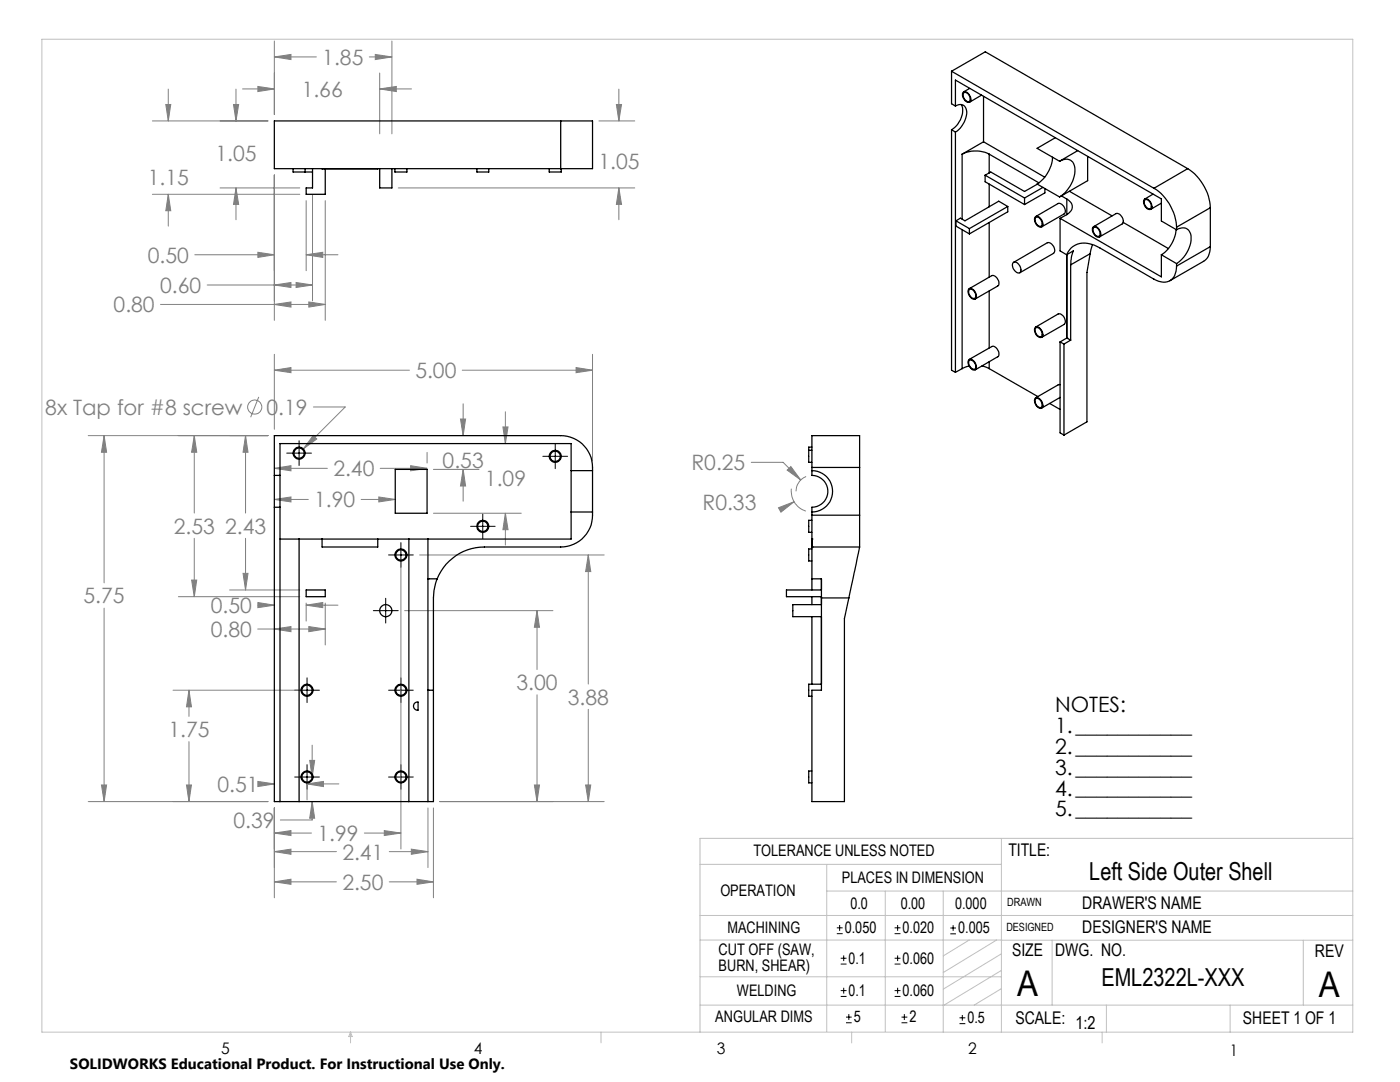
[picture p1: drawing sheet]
<svg xmlns="http://www.w3.org/2000/svg" width="279mm" height="216mm" viewBox="0 0 279 216" stroke-linecap="round" stroke-linejoin="round" font-family="sans-serif">
<g fill="none" stroke="#808080" stroke-width=".2">
<path d="M33.6 17.8v6.3M47.1 17.8v6.3M48.4 17.7h6.4M51.5 17.3l3.3 .4-3.3 .6zM54.8 11.4l3.3-.5v1zM54.8 8.2v14.7M54.8 11.4h8.3M73.7 11.4h4.5M74.9 10.9l3.3 .5-3.3 .5zM75.8 17.7l3.3-.4v1zM75.8 14.6v12.1M75.8 17.7h6.3"/>
<path d="M78.2 8.2v18.5M123.5 17.8v6.3M30.4 24.1h23.1M30.4 38.8h29.4M33.1 20.8h1l-.5 3.3zM33.6 38.8l.5 3.3h-1zM33.6 38.8v6.3M43.9 37.5h15.9M46.6 20.8h1l-.5 3.3zM47.1 37.5l.5 3.3h-1zM47.1 37.5v6.4M54.8 34.9v29"/>
<path d="M62.4 38.8v21.2M79.5 37.5h47.2M119.5 24.1h7.2M123 20.8h1l-.5 3.3zM123.5 37.5l.5 3.3h-1zM123.5 37.5v6.4M38.9 50.8h15.9M41.3 56.9h21.1M51.5 50.3l3.3 .5-3.3 .6zM54.8 56.9l3.3-.5v1zM59.1 56.4l3.3 .5-3.3 .5zM61.1 50.8l3.3-.5v1.1z"/>
<path d="M61.1 40v14M61.1 50.8h6.4M64.9 40v23.9M32 60.7h32.9M51.6 79.2l-1.6 4.1M54.8 73.9l3.3-.6v1.1zM54.8 60.7l3.3-.4v1zM54.8 70.7v15M54.8 73.9h26.9M61.6 60.3l3.3 .4-3.3 .6zM92.3 73.9h26M115 73.3l3.3 .6-3.3 .5z"/>
<path d="M118.3 70.7v21.3M17.6 86.9h35.9M20.8 86.9l.5 3.3h-1.1zM20.8 86.9v29.4M38.8 86.9l.5 3.3h-1.1zM38.8 86.9v15.5M49 86.9l.5 3.3h-1zM49 86.9v15.5M54.8 93.5l3.3-.6v1zM54.8 99.7l3.3-.5v1zM54.8 93.5h10.5M54.8 99.7h6.7"/>
<path d="M62.5 86.9l.7 .7-2.7 2zM62.5 81.2h6.4l-8.4 8.4M72.1 99.7h6.8M75.6 99.2l3.3 .5-3.3 .5zM75.9 93.5h9.3M82 92.9l3.2 .6-3.2 .4zM85.2 90.3v2.1M86.5 93.7h9.1M91.9 83.6h1l-.5 3.3zM92.4 93.7l.5 3.3h-1zM92.4 80.6v6.3M92.4 93.7v6.3"/>
<path d="M100.4 85.2h1l-.5 3.3zM100.9 82.2v6.3M149.9 92.3h6.4l3.5 3.5M157.1 93.8l.7-.7 2 2.7zM157.9 97.5a4.2 4.2 0 0 0 2.9 4.5M160.9 95.1a3.3 3.3 0 0 0-2 2.9M35.6 119.1h24.2M38.2 115.7h1.1l-.5 3.4zM38.8 107.4v11.7M45.8 117.7h14M48.5 114.4h1l-.5 3.3zM49 107.4v10.3"/>
<path d="M80 112v57.4M83.7 110.7h36.9M86.5 102.4h17.5M100.9 102.4l.5 3.3h-1zM100.9 102.4v6.4M117.4 110.7l.5 3.4h-1zM117.4 110.7v25.8M155.4 101.3l3.1-1.2-2.6 2.1zM158.5 100.1h.1M20.8 121.4v38.5M34.5 137.7h25.5M37.7 137.7l.5 3.3h-1z"/>
<path d="M37.7 137.7v5.2M51.4 125.5h13.5M51.4 120.8h3.4M51.5 120.2l3.3 .6-3.3 .4zM54.8 125.5l3.3-.5v1zM61.1 120.8l3.3-.6v1zM61.1 120.3v3.6M61.1 120.8h6.4M61.6 125l3.3 .5-3.3 .5zM64.9 120.3v8.4M80.8 121.8h29.5M107.2 121.8l.5 3.4h-1.1z"/>
<path d="M107.2 121.8v11.8M107.2 138.6v21.3M17.6 159.9h35.9M20.2 156.6h1.1l-.5 3.3zM37.2 156.6h1l-.5 3.3zM37.7 148v11.9M51.5 155.9l3.3 .5-3.3 .6zM52.8 156.4h2M61.3 156.4l3.3-.5v1.1zM61.3 156.3v3.3M61.3 156.4h6.3M61.8 151.7h1l-.5 3.3z"/>
<path d="M62.3 159.9l.5 3.4h-1zM62.3 159.9v3.7h-6.3M62.3 148.7v6.3M87.8 159.9h32.8M106.6 156.6h1.1l-.5 3.3zM116.9 156.6h1l-.5 3.3zM117.4 141.5v18.4M54.8 169.9l3.3-.5v1.1zM54.8 176l3.3-.6v1.1zM54.8 166.2l3.3-.5v1zM54.8 161.2v17.9M54.8 169.9h12.3"/>
<path d="M54.8 176h12.3M54.8 166.2h7.4M72.7 166.2h7.3M76.7 165.7l3.3 .5-3.3 .5zM77.7 169.9h7.7M77.7 176h8.8M82.1 169.4l3.3 .5-3.3 .6zM83.2 175.4l3.3 .6-3.3 .5zM85.4 161.2v11.9M86.5 161.2v17.9"/>
<circle cx="50.8" cy="81.2" r="1.41"/>
</g>
<g fill="none" stroke="#000" stroke-width=".2">
<path d="M57.2 90.4h5M59.7 87.9v5M108.3 91.1h5M110.8 88.6v4.9M77 119.4v4.9M77.5 110.7h5M80 108.3v4.9M93.9 105h4.9M96.3 102.6v4.9M58.8 137.7h4.9M61.3 135.3v4.9M74.5 121.8h5"/>
<path d="M77.5 137.7h5M80 135.3v4.9M58.8 155h4.9M61.3 152.6v4.9M77.5 155h5M80 152.6v4.9M167 186.3h1.2M167 185.1h1.2M167.6 184.6v1.1M167.8 198.8h1.1M167.8 197.7h1.1M167.8 192.4h1.1"/>
<path d="M167.8 191.2h1.1M168.4 190.6v1.2M168.4 197.1v1.2M178.5 198.8h1.2M178.5 197.7h1.2M178.5 192.4h1.2M178.5 191.2h1.2M178.5 186.3h1.2M178.5 185.1h1.2M179.1 184.6v1.1M179.1 190.6v1.2M179.1 197.1v1.2"/>
<path d="M189.7 185.2h1.1M189.7 186.3h1.1M190.2 184.6v1.1M168.8 204.1h1.2M168.8 203h1.2M169.4 202.4v1.1M179.9 204.1h1.2M179.9 203h1.2M180.5 202.4v1.1M191.5 204.3h1.2M191.5 203.1h1.2M192.1 202.5v1.2"/>
</g>
<g fill="none" stroke="#c0c0c0" stroke-width=".2">
<path d="M8.4 7.8h261.6v198.2h-261.6zM139.7 172.5h60.1M165 177.8h105M165 172.5v33.3M176.7 177.8v28M188.2 177.8v28.2M199.8 167.3v38.7M270 167.3h-130.3v38.7M139.7 182.7h130.3M139.7 187.6h60.2M139.7 194.9h60.1M193.4 187.6l-5.2 3.1"/>
<path d="M198.9 187.6l-10.7 6.5M199.8 187.6h70.2M199.8 197.3l-5.4 3.3M199.8 193.6l-11.6 7.1M199.8 190.3l-11.6 7.1M210 187.6v13M260.1 187.6v13M70 206v2.1M70 206l.3 .8h-.7zM119.9 206v2.1M139.7 200.6h130.3M170 206v2.1"/>
<path d="M220 206v2.1M220.8 200.6v5.4M245.5 200.6v5.4"/>
</g>
<path d="M54.8 169.9l3.3-.5v1.1zM82.1 169.4l3.3 .5-3.3 .6zM54.8 176l3.3-.6v1.1zM83.2 175.4l3.3 .6-3.3 .5zM54.8 73.9l3.3-.6v1.1zM115 73.3l3.3 .6-3.3 .5zM20.8 86.9l.5 3.3h-1.1zM20.2 156.6h1.1l-.5 3.3zM62.5 86.9l-2 2.7 2.7-2zM54.8 93.5l3.3-.6v1zM82 92.9l3.2 .6-3.2 .4zM54.8 99.7l3.3-.5v1zM75.6 99.2l3.3 .5-3.3 .5zM91.9 83.6h1l-.5 3.3zM92.4 93.7l.5 3.3h-1zM100.4 85.2h1l-.5 3.3zM100.9 102.4l.5 3.3h-1zM54.8 125.5l3.3-.5v1zM61.6 125l3.3 .5-3.3 .5zM51.5 120.2l3.3 .6-3.3 .4zM61.1 120.8l3.3-.6v1zM49 86.9l.5 3.3h-1zM48.5 114.4h1l-.5 3.3zM38.8 86.9l.5 3.3h-1.1zM38.2 115.7h1.1l-.5 3.4zM61.8 151.7h1l-.5 3.3zM62.3 159.9l.5 3.4h-1zM51.5 155.9l3.3 .5-3.3 .6zM61.3 156.4l3.3-.5v1.1zM37.2 156.6h1l-.5 3.3zM37.7 137.7l.5 3.3h-1zM107.2 121.8l.5 3.4h-1.1zM106.6 156.6h1.1l-.5 3.3zM117.4 110.7l.5 3.4h-1zM116.9 156.6h1l-.5 3.3zM54.8 166.2l3.3-.5v1zM76.7 165.7l3.3 .5-3.3 .5zM155.4 101.3l.5 .9 2.6-2.1zM157.1 93.8l2.7 2-2-2.7zM46.6 20.8h1l-.5 3.3zM47.1 37.5l.5 3.3h-1zM33.1 20.8h1l-.5 3.3zM33.6 38.8l.5 3.3h-1zM54.8 56.9l3.3-.5v1zM59.1 56.4l3.3 .5-3.3 .5zM51.5 50.3l3.3 .5-3.3 .6zM61.1 50.8l3.3-.5v1.1zM54.8 60.7l3.3-.4v1zM61.6 60.3l3.3 .4-3.3 .6zM51.5 17.3l3.3 .4-3.3 .6zM75.8 17.7l3.3-.4v1zM54.8 11.4l3.3-.5v1zM74.9 10.9l3.3 .5-3.3 .5zM123 20.8h1l-.5 3.3zM123.5 37.5l.5 3.3h-1z" fill="#808080"/>
<g fill="none" stroke="#000" stroke-width=".25">
<path d="M189.9 14.2v6.5l.8 .5M189.9 14.2l40.4 23.4M189.9 14.2l6.7-3.9 40.4 23.4M192.3 18.3a1.41 1.41 0 0 1 1.4 1.8 .7 .7 0 0 1-.7 .3 .7 .7 0 0 1-.6-.5l-.3-.8v-.4zM192.4 18.5a1.16 1.16 0 0 1 1 1.7 1.18 1.18 0 0 1-1-1.7zM193.5 17.6l-1.2 .7M195.9 19l-2.4 1.4M196.3 19.2v9.1M58.5 33.7v.6h2.4M60.9 34.3h1.5M60.9 33.7v.6M62.4 33.7v3.8h-1.3v1.3h3.8v-5.1"/>
<path d="M64.3 33.7h.1M75.4 33.7h.1M75.8 33.7v3.8h2.4v-3.8M78.8 33.7v.6h2.4v-.6M95.2 33.7v.6h2.3v-.6M109.6 33.7v.6h2.4v-.6M111.9 24.1h6.4v9.6h-6.4M111.9 24.1h-57.1v9.6h57.1M111.9 24.1v9.6M189.9 25.9v48l.8 .4M189.9 25.9l.8 .5M190.7 21.2a1.4 1.4 0 0 1 1.7-.1 1.4 1.4 0 0 1 .5 1.5 5.2 5.2 0 0 1-2.2 3.8"/>
<path d="M190.7 21.2v-5.2l41.1 23.7v4.4l3 1.8M190.7 26.4v47.9M191.8 20.8a3.9 3.9 0 0 1-.9 4.3l-1 .8M192 30.8a6 6 0 0 1 5.4 0M192 30.8v12.9M196.3 28.3l12.2 7M196.3 28.3l-4.3 2.5M196.6 35l7.9 4.5M196.6 35l1.1-.7 6.8 3.9 2.5-1.4M196.6 35v1.3l7.9 4.5M197.4 30.8l9.9 5.7M197.4 30.8v3.7"/>
<path d="M197.4 36.7v4.6M204.5 39.5v1.3M208.1 37.4l-3.6 2.1M208.5 37.6v.9l-4 2.3M210 31.4a6.9 6.9 0 0 1-3 5.3l4.5 2.6M210.6 27.5l-3.6 2.1 4.5 2.6M211.5 32.2a1.91 1.91 0 0 1 2.2-.2 1.91 1.91 0 0 1 .8 2.2 6.8 6.8 0 0 1-3 5.1M211.8 39.1l1.1 .6M212.9 39.7a1.64 1.64 0 0 1 1.1 1.6 1.64 1.64 0 0 1-1.1 1.5M212.9 39.7v3.1M213.4 38.2l8.5 4.9M215.1 30.1l-3.6 2.1"/>
<path d="M217.1 31.2v4.9l-5.6 3.2M228.4 39.7a1.36 1.36 0 0 1 1.3 2 1.34 1.34 0 0 1-1.3-2zM228.4 40a.87 .87 0 0 1 1.3 .7l.1 .2a.51 .51 0 0 1-.2 .7 .51 .51 0 0 1-.7-.1l-.5-.9zM230.1 38.7l-1.6 1M230.3 37.6a9.7 9.7 0 0 1 4.5 7.7M237 33.7a10.1 10.1 0 0 1 4.5 7.8M237 33.7l-6.7 3.9M190.8 44.1v1l2.7 1.6M190.8 44.1l2.7 1.5M192 45.8v27.8M193.4 57.6a1.37 1.37 0 0 1 1.3 2.1 1.41 1.41 0 0 1-1.5-1.8zM193.4 57.9a1.07 1.07 0 0 1 1.1 .2 1.07 1.07 0 0 1 .2 1.2 .66 .66 0 0 1-.7 .2 .66 .66 0 0 1-.5-.6l-.2-.4z"/>
<path d="M193.4 57.6l4.5-2.6a1.4 1.4 0 0 1 1.2 2l-4.5 2.7M193.5 45.6v1.1M197.4 44.4v10.9M197.4 58.1v11.3M201.1 41.2v1.1l-7.6 4.4M201.1 41.2l-1.8-1.1-6.7 4-.9-.6-.9 .6M201.1 41.2l-7.6 4.4M202.2 52.4a1.42 1.42 0 0 1 1.5 1.7 .59 .59 0 0 1-.5 .4 .59 .59 0 0 1-.6-.4 1.37 1.37 0 0 1-.4-1.7zM202.3 52.4l6.7-4a1.41 1.41 0 0 1 1.3 2.2l-6.8 3.8M206.6 43.4a.89 .89 0 0 1 1.3 .6 .79 .79 0 0 1 .3 .8 .79 .79 0 0 1-.6 .5 1.62 1.62 0 0 1-1-1.9zM206.7 43.5a1.04 1.04 0 0 1 1.3 1.2v.2a.66 .66 0 0 1-.8 .2 .66 .66 0 0 1-.4-.6l-.2-.7zM206.7 43.2l4.5-2.6a1.4 1.4 0 0 1 1.2 2.1l-4.5 2.6"/>
<path d="M211.6 43.6l20.2 11.6v-4.4M211.6 43.6v6.5l1.3 .7M212.9 50.8a3.9 3.9 0 0 1 5.4-1.9l12 6.8a2.74 2.74 0 0 0 4.1-.7l.3-.9 .1-1M212.9 50.8l1.3-.7-.4 1.2-.1 1.5M212.9 42.8l-1.3 .8M212.9 50.8v16.7M213.7 52.8v15.1M217.6 50.6l-3.9 2.2M217.6 50.6l-.7 3.8v29.8l-4.6 2.6M218 48.8l-.4 1.8M218.2 45.2a1.41 1.41 0 0 1 1.5 1.8l-.1 .1a.88 .88 0 0 1-1.4-.6l-.2-.5v-.5zM218.3 45.2l4.4-2.6a1.4 1.4 0 0 1 1.2 2.1l-4.5 2.6"/>
<path d="M218.3 45.4a1.18 1.18 0 0 1 1.1 1.7 1.18 1.18 0 0 1-1.1-1.7zM224.2 44.4l9 5.2M231.8 40.5l-2.1 1.3M231.8 50.8l3 1.8M234.7 45.8a6.7 6.7 0 0 1-2.9 5M234.8 45.9a1.76 1.76 0 0 1 2.1-.3 1.76 1.76 0 0 1 .8 1.9 6.5 6.5 0 0 1-2.9 5.1M234.8 45.3v.6M234.8 52.6v.5M241.5 49.2a3.1 3.1 0 0 1-1.3 2.9l-6.7 3.9M241.5 41.5l-6.7 3.8M241.5 49.2l-6.7 3.9M241.5 41.5v7.7"/>
<path d="M192 73.6l-1.3 .7M193.4 73l-1.4 .6M193.4 71.8a1.37 1.37 0 0 1 1.4 1.6 .67 .67 0 0 1-.7 .4 .67 .67 0 0 1-.5-.5l-.4-1zM193.4 72a1.09 1.09 0 0 1 1.4 1.2 .55 .55 0 0 1-.5 .5 .55 .55 0 0 1-.6-.4l-.4-.7zM193.4 71.7l4.5-2.6a1.37 1.37 0 0 1 1.2 2.1l-4.5 2.6M196 73l1.4 .6M197.4 73.6l9.7 5.5M197.4 72.2v1.4M206.6 79.5a.89 .89 0 0 1 1.3 .6 .79 .79 0 0 1 .3 .8 .79 .79 0 0 1-.6 .6 1.62 1.62 0 0 1-1-2zM206.7 65.3a1.41 1.41 0 0 1 1.4 1.7l-.1 .2a.89 .89 0 0 1-1.3-.6l-.3-.8zM206.7 65.5a.83 .83 0 0 1 1.2 .7l.1 .3a.51 .51 0 0 1-.2 .7 .51 .51 0 0 1-.7-.2l-.4-.7-.1-.4zM206.7 79.6a1.04 1.04 0 0 1 1.3 1.2v.2a.66 .66 0 0 1-.7 .3 .66 .66 0 0 1-.5-.6l-.2-.7z"/>
<path d="M206.7 65.3l4.5-2.6a1.38 1.38 0 0 1 1.2 2l-4.5 2.6M211.6 76.8l-.3-.1-4.6 2.7M211.6 79.3l-3.7 2.1M211.6 68.2v18.2l.7 .4M211.6 68.2l.7 .5M212.3 68.7v18.1M212.9 67.5h.1M212.9 67.5l.8 .4M212.9 67.5l-1.3 .7M213.7 67.9l-1.4 .8M54.8 94.9v6.3M54.8 94.9h1.1"/>
<path d="M55.9 94.9v6.3M78.9 93.7h6.3v8.7h-6.3zM114 93.9v8.3M114 93.9v-5.4h-58.1v6.4M114 93.9h4.3M118.3 93.9v8.3M118.3 93.9a6.4 6.4 0 0 0-6.4-7h-57.1v8M161.4 89.9v2.4h.6M161.4 89.9h.6M162 93.3v-6.4h9.6v6.4M162 93.9a4.1 4.1 0 0 1 4.2 4.1 4.1 4.1 0 0 1-4.2 4.2M162 93.3v1.6a3.2 3.2 0 0 1 3.2 3.1 3.2 3.2 0 0 1-3.2 3.2v1.6"/>
<path d="M162 89.2h-.6v.7M162 93.3h9.6M171.6 93.3v9.5M209.5 80.5l2.1 1.2M54.8 101.2h1.1M54.8 101.2v58.7h1.1M55.9 107.6h3.8M55.9 101.2v58.7M59.7 107.6h21.9M59.7 107.6v52.3M61.1 117.7h3.8v1.4h-3.8zM64.3 107.6v1.5h11.1v-1.5"/>
<path d="M81.6 107.6h3.8M81.6 107.6v52.3M85.4 115.5h.1M85.4 115.5h1.8M85.4 107.6v52.3M87.2 115.5a11.7 11.7 0 0 0-.7 3.8v40.6h-1.1M114 102.2v5.4h-28.6M114 102.2h4.3M118.3 102.2a6.4 6.4 0 0 1-6.4 6.9h-15.2a10.1 10.1 0 0 0-9.5 6.4M162 102.8v6.3M162 109.1v6.4M162 109.5h-.6v2.4h.6"/>
<path d="M162 109.1h.1M162 107.6h.1M162 103.8h-.6v2.4h.6M162 109.1h9.6M162 115.5h1.9M162 102.8h9.6M162 107.6v1.5M162 115.5v2.2M162 119.1v1.5M163.9 115.5v3.8h5.5M163.9 115.5v2.2h-6.9v1.4h6.9v18.6h-1.9v22.2h6.5v-36.5l.9-4.1M171.6 102.8v6.3"/>
<path d="M171.6 109.1l-2.2 10.2M85.4 137.7h.1M85.4 137.7h1.1M162 123v13.5M163.9 136.5h-2.5v2.4h.6M163.9 120.6h-5.7v2.4h5.7M55.9 159.9h3.8M59.7 159.9h21.9M81.6 159.9h3.8M82.7 140.4l.4-.3h.3v1.6a.83 .83 0 0 1-.8-.4 .83 .83 0 0 1 .1-.9zM162 153.8h-.6v2.4h.6"/>
<circle cx="59.7" cy="90.4" r="1.03"/>
<circle cx="59.7" cy="90.4" r="1.2"/>
<circle cx="110.8" cy="91.1" r="1.03"/>
<circle cx="110.8" cy="91" r="1.2"/>
<circle cx="80" cy="110.7" r="1.03"/>
<circle cx="80" cy="110.7" r="1.2"/>
<circle cx="96.3" cy="105" r="1.2"/>
<circle cx="96.4" cy="105" r="1.01"/>
<circle cx="61.3" cy="137.7" r="1.03"/>
<circle cx="61.3" cy="137.7" r="1.2"/>
<circle cx="77" cy="121.8" r="1.21"/>
<circle cx="80" cy="137.7" r="1.03"/>
<circle cx="80" cy="137.7" r="1.2"/>
<circle cx="61.3" cy="155" r="1.04"/>
<circle cx="61.3" cy="155" r="1.19"/>
<circle cx="80" cy="155" r="1.04"/>
<circle cx="80" cy="155" r="1.19"/>
</g>
<g font-size="7.1">
<text x="203" y="198.7">A</text>
<text x="263.2" y="198.9">A</text>
</g>
<g font-size="4.9">
<text x="217.4" y="175.7">Left Side Outer Shell</text>
<text x="219.8" y="196.7">EML2322L-XXX</text>
</g>
<g font-size="4.2" fill="#808080">
<text x="64.3" y="12.9">1.85</text>
<text x="60.2" y="19.3">1.66</text>
<text x="43" y="32.1">1.05</text>
<text x="119.4" y="33.7">1.05</text>
<text x="29.5" y="36.9">1.15</text>
<text x="29.5" y="52.4">0.50</text>
<text x="32" y="58.4">0.60</text>
<text x="22.7" y="62.3">0.80</text>
<text x="82.9" y="75.4">5.00</text>
<text x="9" y="82.8">8x Tap for #8 screw</text>
<text x="53.2" y="82.8">0.19</text>
<text x="66.5" y="95">2.40</text>
<text x="88.3" y="93.3">0.53</text>
<text x="138" y="93.8">R0.25</text>
<text x="62.7" y="101.2">1.90</text>
<text x="96.8" y="97.1">1.09</text>
<text x="140.2" y="101.7">R0.33</text>
<text x="34.7" y="106.5">2.53 2.43</text>
<text x="16.7" y="120.4">5.75</text>
<text x="42.1" y="122.3">0.50</text>
<text x="42.1" y="127.1">0.80</text>
<text x="103.1" y="137.7">3.00</text>
<text x="113.3" y="140.6">3.88</text>
<text x="33.6" y="147">1.75</text>
<text x="43.4" y="158">0.51</text>
<text x="46.6" y="165.2">0.39</text>
<text x="63.3" y="167.8">1.99</text>
<text x="68.3" y="171.5">2.41</text>
<text x="68.3" y="177.5">2.50</text>
</g>
<g font-size="4.2">
<text x="210.6" y="142">NOTES:</text>
<text x="210.6" y="146.2">1.___________</text>
<text x="210.6" y="150.4">2.___________</text>
<text x="210.6" y="154.6">3.___________</text>
<text x="210.6" y="158.7">4.___________</text>
<text x="210.6" y="162.9">5.___________</text>
</g>
<g font-size="3.5">
<text x="201.2" y="170.7">TITLE:</text>
<text x="216" y="181.4">DRAWER'S NAME</text>
<text x="202" y="190.8">SIZE</text>
<text x="210.6" y="190.8">DWG. NO.</text>
<text x="216" y="186.2">DESIGNER'S NAME</text>
<text x="262.4" y="190.9">REV</text>
<text x="202.7" y="204.4">SCALE:</text>
<text x="214.6" y="205.4">1:2</text>
<text x="248.1" y="204.4">SHEET 1 OF 1</text>
</g>
<g font-size="3.2">
<text x="150.4" y="170.8">TOLERANCE UNLESS NOTED</text>
<text x="143.8" y="178.9">OPERATION</text>
<text x="168" y="176.2">PLACES IN DIMENSION</text>
<text x="169.7" y="181.4">0.0</text>
<text x="179.8" y="181.4">0.00</text>
<text x="190.6" y="181.4">0.000</text>
<text x="143.4" y="190.5">CUT OFF (SAW,</text>
<text x="145.2" y="186.2">MACHINING</text>
<text x="168.6" y="186.2">0.050</text>
<text x="180.1" y="186.2">0.020</text>
<text x="191.2" y="186.2">0.005</text>
<text x="143.4" y="193.7">BURN, SHEAR)</text>
<text x="169.4" y="192.3">0.1</text>
<text x="180.1" y="192.3">0.060</text>
<text x="147.1" y="198.7">WELDING</text>
<text x="169.4" y="198.7">0.1</text>
<text x="180.1" y="198.7">0.060</text>
<text x="142.8" y="204">ANGULAR DIMS</text>
<text x="170.4" y="204">5</text>
<text x="181.5" y="204">2</text>
<text x="193.1" y="204.2">0.5</text>
<text x="44.2" y="210.4">5</text>
<text x="94.6" y="210.3">4</text>
<text x="143.1" y="210.4">3</text>
<text x="193.2" y="210.3">2</text>
<text x="245.4" y="210.6">1</text>
</g>
<text font-size="3" x="14" y="213.3">SOLIDWORKS Educational Product. For Instructional Use Only.</text>
<g font-size="2.3">
<text x="200.8" y="185.7">DESIGNED</text>
<text x="201" y="180.9">DRAWN</text>
</g>
</svg>
